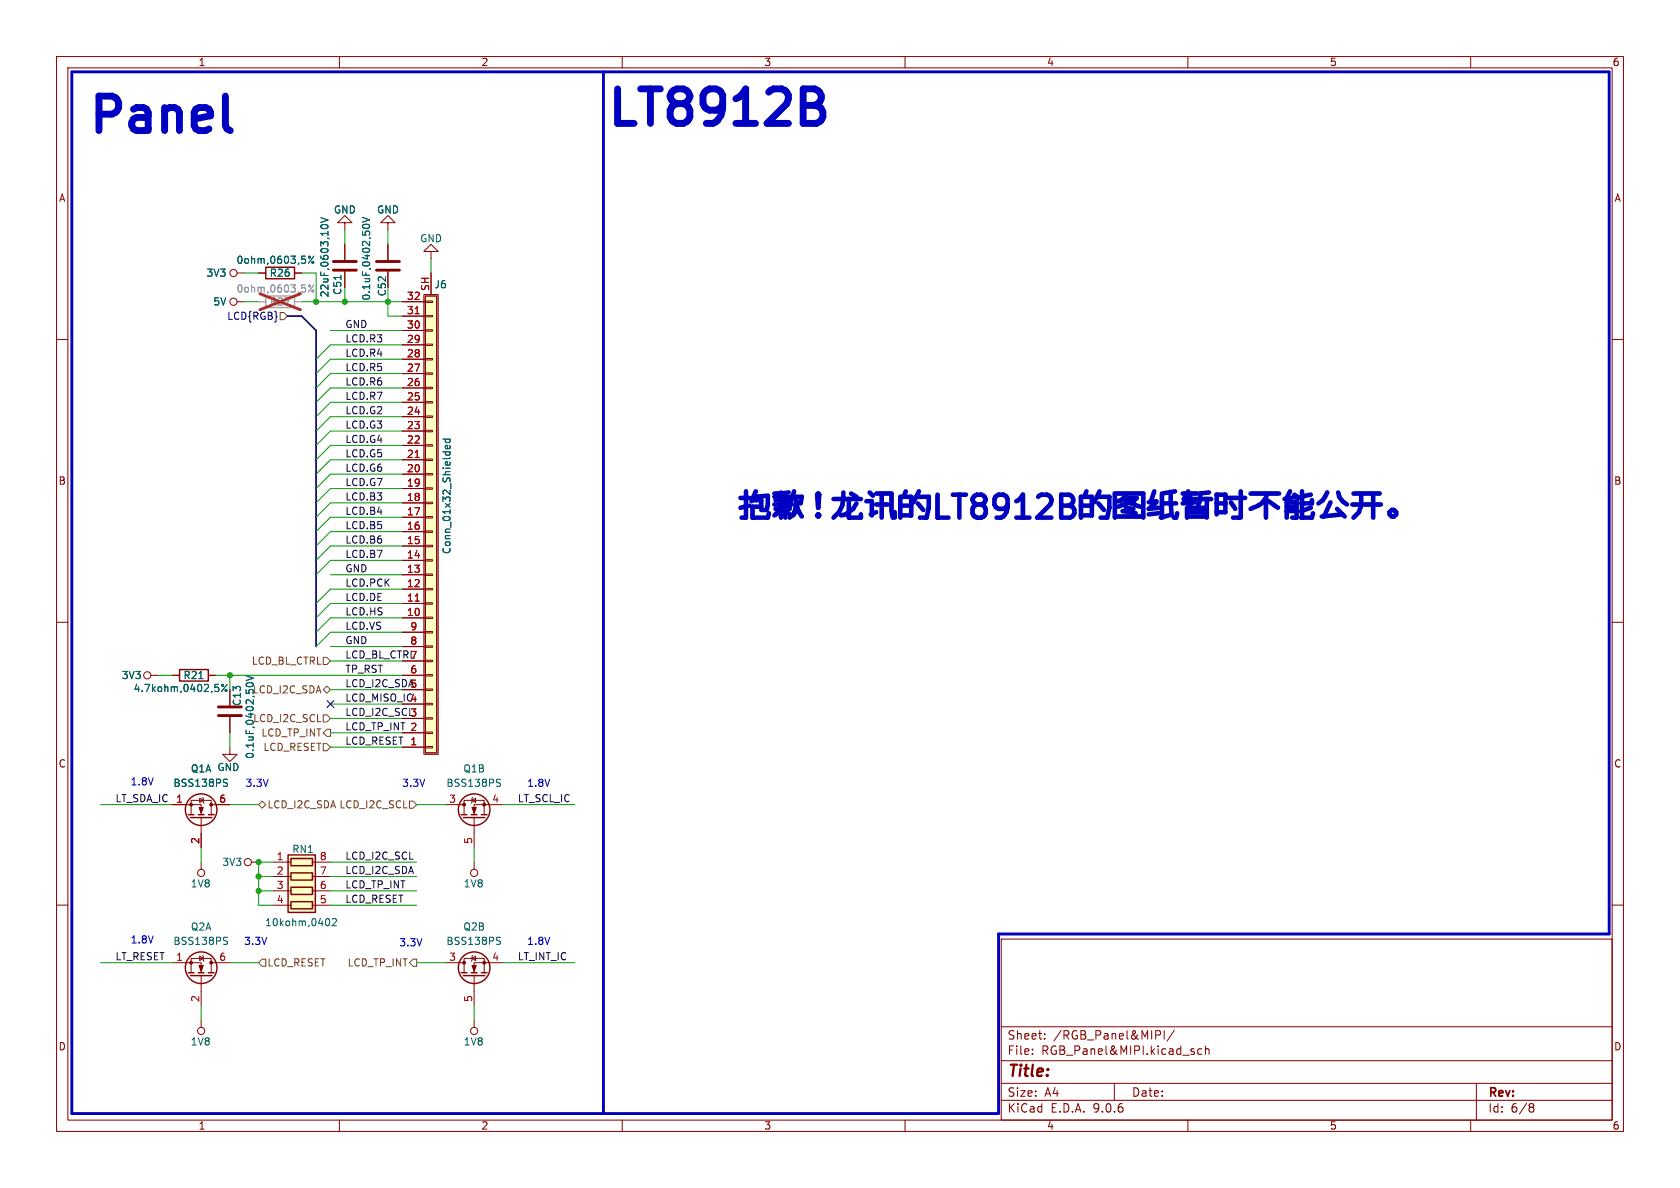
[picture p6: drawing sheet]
<svg xmlns="http://www.w3.org/2000/svg" width="297mm" height="210mm" viewBox="0 0 297 210" stroke-linecap="round" stroke-linejoin="round" font-family="sans-serif">
<g fill="none" stroke="#840000" stroke-width=".18">
<path d="M10 10h277v190h-277zM12 12h273v186h-273zM60 10v2M110 10v2M160 10v2M210 10v2M260 10v2M61 39.4h1.2l-1.2-1.3-1.3 1.3h1.3v1.2M68.6 39.4h1.2l-1.2-1.3-1.3 1.3h1.3v1.2M45.7 48.3h1.3M52.1 48.3h1.2M61 43.2v2.8"/>
<path d="M61 48v2.8M68.6 43.2v2.8M68.6 48v2.8M76.2 44.5h1.3l-1.3-1.3-1.3 1.3h1.3v1.2M10 60h2M285 60h2M10 110h2M285 110h2M40.6 121.9v2.8M40.6 126.7v2.8M83.8 152.4v1.3M10 160h2"/>
<path d="M30.5 170.2h5.1v1.8M33.8 172v-2.6h3.5v2.6M35.3 169l.6 .4-.6 .4zM35.6 172.5v5.3M35.8 168.9l.1 .1v.8l.2 .1M37.3 170.2h3.3M177 166h108v32h-108zM285 160h2M35.6 180.3v1.3M60 198v2M110 198v2M160 198v2"/>
<path d="M177 194.5h108M177 191.5h108M177 187.5h108M177 181.5h108M182.5 186.3v.1M182.5 185.5v.1M184.7 183.6v.1M184.7 182.8v.1M197 191.5v3M204.3 182.2h.6l.3 .3-.2 .4-.7 .1M205.8 182.2v1.5M207.6 182.1l-1.3 2"/>
<path d="M210 198v2M212.5 185.5l-.5-.1-.3 .3v.4l.2 .2h.6M213.1 185.5l.2-.1 .4 .1v.9M213.1 184.9v1.5M260 198v2M261 191.5v6.5M270.6 195.1l.4 .1 .2 .2-.3 .3M270.6 195.7h.3M270.9 195.7l.2 .2 .1 .4-.2 .2-.4 .1"/>
<circle cx="83.8" cy="154.3" r=".63"/>
<circle cx="35.6" cy="182.2" r=".63"/>
</g>
<path d="M58.9 46.2h4.1M58.9 47.8h4.1M66.5 46.2h4.1M66.5 47.8h4.1M38.6 126.5h4.1M38.6 125h4.1" fill="none" stroke="#840000" stroke-width=".51"/>
<g fill="none" stroke="#006464" stroke-width=".18">
<path d="M56.7 38.5l1.3 .4-1.3 .4M64.1 38.4l1.2 .5-1.2 .4M55.5 45.3l-1 1.3M56.7 40.1a.68 .68 0 0 1 .6-.4 .68 .68 0 0 1 .7 .4M60.3 48.7v.7M64.1 40.1a.68 .68 0 0 1 .6-.5 .68 .68 0 0 1 .6 .5M43.5 119.5l1.3 .4-1.3 .4M44.8 121a.72 .72 0 0 0-1.3 .1M39.7 166.3l.4 .1 .1 .3-.2 .2h-.3M39.7 165.7h.5"/>
<circle cx="54.7" cy="45.5" r=".18"/>
<circle cx="55.3" cy="46.4" r=".18"/>
</g>
<g fill="none" stroke="#840000" stroke-width=".25">
<path d="M47 47.2h5.1v2.1h-5.1zM33.3 172h1M33.7 172.5h3.8M35.1 172h1M36.8 172h1"/>
<circle cx="35.6" cy="171.1" r="2.79"/>
</g>
<g fill="#840000" stroke="#840000" stroke-width=".18">
<path d="M35.2 170.7h.7l-.3 1z"/>
<circle cx="37.3" cy="170.2" r=".25"/>
<circle cx="33.8" cy="170.2" r=".25"/>
</g>
<path d="M50.9 151.1h4.9v10.2h-4.9z" fill="#ffffc2"/>
<path d="M50.9 151.1h4.9v10.2h-4.9zM51.4 151.8h3.8v1.2h-3.8zM51.4 154.3h3.8v1.3h-3.8zM51.4 156.8h3.8v1.3h-3.8zM51.4 159.4h3.8v1.3h-3.8z" fill="none" stroke="#840000" stroke-width=".25"/>
<path d="M48.3 152.4h3.1M48.3 154.9h3.1M48.3 157.5h3.1M55.2 152.4h3.2M55.2 154.9h3.2M55.2 157.5h3.2M48.3 160h3.1M55.2 160h3.2" fill="none" stroke="#840000" stroke-width=".18"/>
<path d="M58 162.4a.79 .79 0 0 1 0 1.2M58.8 162.5l.4-.1 .3 .3-.8 .9h.8" fill="none" stroke="#006464" stroke-width=".18"/>
<path d="M75.2 52.3h2v80.8h-2z" fill="#ffffc2"/>
<g fill="none" stroke="#840000" stroke-width=".18">
<path d="M41.9 53.3h1.3M41.9 48.3h1.3M45.7 48.3h1.3M52.1 48.3h1.2M61 43.2v2.8M61 48v2.8M68.6 43.2v2.8M68.6 48v2.8M71.1 58.4h4.1M71.1 55.9h4.1M71.1 53.3h4.1M74.9 52.1h2.6v81.3h-2.6z"/>
<path d="M75.2 58.3h1.3v.2h-1.3zM75.2 55.8h1.3v.2h-1.3zM75.2 53.2h1.3v.3h-1.3zM76.2 48.3v3.8M71.1 78.7h4.1M71.1 76.2h4.1M71.1 73.7h4.1M71.1 71.1h4.1M71.1 68.6h4.1M71.1 66h4.1M71.1 63.5h4.1M71.1 61h4.1"/>
<path d="M75.2 78.6h1.3v.3h-1.3zM75.2 76.1h1.3v.2h-1.3zM75.2 73.5h1.3v.3h-1.3zM75.2 71h1.3v.2h-1.3zM75.2 68.5h1.3v.2h-1.3zM75.2 65.9h1.3v.3h-1.3zM75.2 63.4h1.3v.2h-1.3zM75.2 60.8h1.3v.3h-1.3zM71.1 99.1h4.1M71.1 96.5h4.1M71.1 94h4.1M71.1 91.4h4.1"/>
<path d="M71.1 88.9h4.1M71.1 86.4h4.1M71.1 83.8h4.1M71.1 81.3h4.1M75.2 98.9h1.3v.3h-1.3zM75.2 96.4h1.3v.2h-1.3zM75.2 93.9h1.3v.2h-1.3zM75.2 91.3h1.3v.3h-1.3zM75.2 88.8h1.3v.2h-1.3zM75.2 86.2h1.3v.3h-1.3zM75.2 83.7h1.3v.2h-1.3zM75.2 81.2h1.3v.2h-1.3z"/>
<path d="M26.7 119.4h1.2M30.5 119.4h1.2M36.8 119.4h1.3M71.1 119.4h4.1M71.1 116.8h4.1M71.1 114.3h4.1M71.1 111.8h4.1M71.1 109.2h4.1M71.1 106.7h4.1M71.1 104.1h4.1M71.1 101.6h4.1M75.2 119.3h1.3v.2h-1.3z"/>
<path d="M75.2 116.7h1.3v.3h-1.3zM75.2 114.2h1.3v.2h-1.3zM75.2 111.6h1.3v.3h-1.3zM75.2 109.1h1.3v.2h-1.3zM75.2 106.6h1.3v.2h-1.3zM75.2 104h1.3v.3h-1.3zM75.2 101.5h1.3v.2h-1.3zM40.6 132.1v1.3h1.3l-1.3 1.2-1.2-1.2h1.2M40.6 121.9v2.8M40.6 126.7v2.8M71.1 132.1h4.1M71.1 129.5h4.1"/>
<path d="M71.1 127h4.1M71.1 124.5h4.1M71.1 121.9h4.1M75.2 132h1.3v.2h-1.3zM75.2 129.4h1.3v.3h-1.3zM75.2 126.9h1.3v.2h-1.3zM75.2 124.3h1.3v.3h-1.3zM75.2 121.8h1.3v.2h-1.3zM30.5 142.2h5.1v1.8M33.8 144v-2.5h3.5v2.5M35.3 141.1l.6 .4-.6 .4zM35.6 144.5v5.4"/>
<path d="M35.6 152.4v1.3M35.8 141l.1 .1v.8l.2 .1M37.3 142.2h3.3M44.4 152.4h1.3M78.7 142.2h3.3M82 144v-2.5h3.6v2.5M83.4 141.5l.7-.4v.8zM83.6 141l-.2 .1v.8l-.1 .1M83.8 144.5v5.4M88.9 142.2h-5.1v1.8M78.7 170.2h3.3M82 172v-2.6h3.6v2.6"/>
<path d="M83.4 169.4l.7-.4v.8zM83.6 168.9l-.2 .1v.8l-.1 .1M83.8 172.5v5.3M88.9 170.2h-5.1v1.8M83.8 180.3v1.3"/>
<circle cx="41.3" cy="53.3" r=".63"/>
<circle cx="41.3" cy="48.3" r=".63"/>
<circle cx="26" cy="119.4" r=".63"/>
<circle cx="35.6" cy="154.3" r=".63"/>
<circle cx="43.8" cy="152.4" r=".63"/>
<circle cx="83.8" cy="182.2" r=".63"/>
</g>
<g fill="none" stroke="#840000" stroke-width=".25">
<path d="M75.2 52.3h2v80.8h-2zM31.7 118.4h5.1v2h-5.1zM33.3 144h1M33.7 144.5h3.8M35.1 144h1M36.8 144h1M81.5 144h1M81.9 144.5h3.8M83.3 144h1M85.1 144h1M81.5 172h1M81.9 172.5h3.8"/>
<path d="M83.3 172h1M85.1 172h1"/>
<circle cx="35.6" cy="143.1" r="2.79"/>
<circle cx="83.8" cy="143.1" r="2.79"/>
<circle cx="83.8" cy="171.1" r="2.79"/>
</g>
<path d="M73.4 55.5h.7M73.4 80.9h.7M73.4 106.3h.7" fill="none" stroke="#a90000" stroke-width=".18"/>
<g fill="none" stroke="#006464" stroke-width=".18">
<path d="M56.7 38.5l1.3 .4-1.3 .4M64.1 38.4l1.2 .5-1.2 .4M55.5 45.3l-1 1.3M56.7 40.1a.68 .68 0 0 1 .6-.4 .68 .68 0 0 1 .7 .4M60.3 48.7v.7M64.1 40.1a.68 .68 0 0 1 .6-.5 .68 .68 0 0 1 .6 .5M78.3 77.6h1.3M78.8 77.6l-.1 .4 .3 .2 .5-.1v-.5M79.5 78.8l.1 .3-.2 .2h-.6v-.5l.2-.1 .2 .6M35.2 120h.7M43.5 119.5l1.3 .4-1.3 .4M38 121h.6"/>
<path d="M38.1 121.5h.3l.3 .2-.1 .5h-.5M39.7 138.3l.4 .2 .1 .3-.2 .2h-.3M39.7 137.7l.5 .1M40.1 121l-.9 1.2M44.8 121a.72 .72 0 0 0-1.3 .1M88 138.3l.4 .2 .1 .3-.3 .2h-.3M88 137.7l.5 .1M88 166.3l.4 .1 .1 .3-.3 .2h-.3M88 165.7h.5"/>
<circle cx="54.7" cy="45.5" r=".18"/>
<circle cx="55.3" cy="46.4" r=".18"/>
<circle cx="39.4" cy="121.2" r=".18"/>
<circle cx="40" cy="122.1" r=".18"/>
</g>
<g fill="#840000" stroke="#840000" stroke-width=".18">
<path d="M35.2 142.7h.7l-.3 1.1z"/>
<path d="M83.4 170.7h.8l-.4 1z"/>
<path d="M83.4 142.7h.8l-.4 1.1z"/>
<circle cx="37.3" cy="142.2" r=".25"/>
<circle cx="33.8" cy="142.2" r=".25"/>
<circle cx="82" cy="170.2" r=".25"/>
<circle cx="85.6" cy="170.2" r=".25"/>
<circle cx="82" cy="142.2" r=".25"/>
<circle cx="85.6" cy="142.2" r=".25"/>
</g>
<path d="M47 52.3h5.1v2.1h-5.1z" fill="none" stroke="#a1a1a1" stroke-width=".25"/>
<path d="M45.7 53.3h1.3M52.1 53.3h1.2" fill="none" stroke="#a1a1a1" stroke-width=".18"/>
<g fill="none" stroke="#989898" stroke-width=".18">
<path d="M55.5 50.4l-1 1.2"/>
<circle cx="54.7" cy="50.5" r=".18"/>
<circle cx="55.3" cy="51.5" r=".18"/>
</g>
<path d="M45.9 51.9l7.2 2.9M53.1 51.9l-7.2 2.9" fill="none" stroke="#e12e31" stroke-width=".46"/>
<path d="M49.5 55.2h.7l.6 .7-.6 .6h-.7zM57.1 116.2h.7l.6 .6-.6 .7h-.7zM57.1 126.4h.7l.6 .6-.6 .6h-.7zM57.1 121.9l.7-.6 .6 .6-.6 .7zM57.1 131.4h.7l.6 .7-.6 .6h-.7zM57.8 128.9h.6v1.3h-.6l-.7-.7zM46.4 141.6l.6 .6-.6 .7-.7-.7zM72.4 141.6h.6l.7 .6-.7 .7h-.6zM46.4 169.5h.6v1.3h-.6l-.7-.6zM73 169.5h.7v1.3h-.7l-.6-.6z" fill="none" stroke="#725600" stroke-width=".18"/>
<path d="M12.7 12.7h271.8v152.4h-108v31.8h-163.8zM106.7 12.7v184.2" fill="none" stroke="#0000c2" stroke-width=".51"/>
<path d="M50.8 55.9h2.5l2.6 2.5v55.9" fill="none" stroke="#000084" stroke-width=".3"/>
<g fill="none" stroke="#009600" stroke-width=".18">
<path d="M43.2 48.3h2.5M43.2 53.3h2.5M53.3 48.3h2.6v5M53.3 53.3h17.8M58.4 58.4h12.7M61 40.6v2.6M61 50.8v2.5M68.6 40.6v2.6M68.6 50.8v5.1h2.5M76.2 45.7v2.6M71.1 76.2h-12.7l-2.5 2.5M71.1 61h-12.7l-2.5 2.5"/>
<path d="M71.1 78.7h-12.7l-2.5 2.6M71.1 66h-12.7l-2.5 2.6M71.1 71.1h-12.7l-2.5 2.6M71.1 73.7h-12.7l-2.5 2.5M71.1 68.6h-12.7l-2.5 2.5M71.1 63.5h-12.7l-2.5 2.5M71.1 99.1h-12.7l-2.5 2.5M71.1 81.3h-12.7l-2.5 2.5M71.1 86.4h-12.7l-2.5 2.5M71.1 83.8h-12.7l-2.5 2.6M71.1 94h-12.7l-2.5 2.5M71.1 88.9h-12.7l-2.5 2.5"/>
<path d="M71.1 91.4h-12.7l-2.5 2.6M71.1 96.5h-12.7l-2.5 2.6M27.9 119.4h2.6M38.1 119.4h33M40.6 119.4v2.5M58.4 101.6h12.7M58.4 114.3h12.7M58.4 116.8h12.7M71.1 106.7h-12.7l-2.5 2.5M71.1 104.1h-12.7l-2.5 2.6M71.1 111.8h-12.7l-2.5 2.5M71.1 109.2h-12.7l-2.5 2.6"/>
<path d="M40.6 129.5v2.6M58.4 121.9h12.7M58.4 132.1h12.7M58.4 124.5h12.7M58.4 127h12.7M58.4 129.5h12.7M17.8 142.2h12.7M35.6 149.9v2.5M40.6 142.2h5.1M45.7 154.9h2.6M45.7 157.5h2.6M48.3 152.4h-2.6v7.6h2.6"/>
<path d="M58.4 154.9h15.3M58.4 152.4h15.3M58.4 157.5h15.3M73.7 142.2h5M83.8 149.9v2.5M88.9 142.2h12.7M17.8 170.2h12.7M35.6 177.8v2.5M40.6 170.2h5.1M58.4 160h15.3M73.7 170.2h5M83.8 177.8v2.5"/>
<path d="M88.9 170.2h12.7"/>
</g>
<path d="M57.8 123.9l1.2 1.2M59 123.9l-1.2 1.2" fill="none" stroke="#000084" stroke-width=".18"/>
<path d="M144 18.6a1.62 1.62 0 0 1 1.5 1.5 1.62 1.62 0 0 1-1.2 1.7M144.6 16a1.41 1.41 0 0 1 0 2.3M40.1 22.8l.6 .3" fill="none" stroke="#0000c2" stroke-width="1.2"/>
<g fill="none" stroke="#0000c2" stroke-width=".81">
<path d="M130.9 88h1.6M131.9 86.9v4.6h-.8M132.5 89.4l-1.6 .4M133 88.4h1.6v1.2h-1.6v1.9h2.7l.2-.8M133.2 87.8l2.5-.2v1.6l-.1 .9M133.6 86.9l-.8 1.7M134.6 90.1h.8M136.9 89.2h3.1M136.9 87.8h2.9M137.1 88.4h2.5v1.6M137.1 90h2.3M137.5 90.5l-.6 .6"/>
<path d="M137.9 89.8l-.6 1.1M138.1 87.1v4.4M138.6 90.1l1 .8M138.8 87.2v4.3M139.4 87.1l-1.1 .1h-1.4M140.2 87.8h1.5l-.1 1.2M140.4 90.7l-.8 .8M140.4 86.9l-.6 1.9M140.6 90.5l.2-1.9 .4 1.9M140.8 89.8l-.6 1.3M140.8 87.8v1.6l-.4 1.5M141 90l.7 1.3"/>
<path d="M144.6 90.9l.2 .2-.2 .2M144.6 90.9l-.1 .2 .1 .2M144.6 87.2v2.6M144.6 90.9v.4M144.6 87.2l-.1 .2 .1 2.4M144.6 87.2l.2 .2-.2 2.4M147.4 88.2h4.8M149.1 87.1a4.6 4.6 0 0 1-1.7 4.4M150.1 88.2v3.3h2.1v-.6M150.5 87.2l.9 .6M151.4 89l-.6 1-1.3 .9-.8 .2M153.2 88.6h.9v2.5"/>
<path d="M153.7 87.1l.6 .5M154.9 89.2h2.1M154.9 87.2h2.7v3.1l.2 1.2M154.9 90.5l-1 .4M155.9 87.2v4.3M158.2 90.5v1M159.2 91.1h1.9v-3.3h-1.9v3.7M159.2 89.4h1.9M160.1 86.9l-.4 .9M162.1 87.8h2.1v2l-.4 1.7h-1.2M162.3 89l.9 1.1M162.5 86.9l-1 1.9"/>
<path d="M165.7 87.4v4.1h2M168.5 87.4h2.3M169.6 87.4v4.1M172.7 89.2l-.4 .2-.4 .6v.7l.4 .6 .4 .2h.8l.4-.2 .4-.6v-.7l-.2-.4-.6-.4M172.7 89.2h.8M172.7 89.2a.88 .88 0 0 1-.8-.9 .88 .88 0 0 1 .8-.9h.8a.88 .88 0 0 1 .8 .9 .88 .88 0 0 1-.8 .9M178.1 89.2l-.4 .6-.3 .2h-.8l-.4-.2-.4-.6v-1l.4-.6 .4-.2h.8l.5 .4a3.3 3.3 0 0 1-.5 3.5l-.4 .2h-.8M179.7 91.5h2.3M179.7 88.6l.4-.2 .7-1v4.1M183.5 87.8l.6-.4h1a1.1 1.1 0 0 1 .6 1.8l-2.3 2.3h2.5M187.6 87.4h1.4a.99 .99 0 0 1 .8 1 .99 .99 0 0 1-.8 1 1.08 1.08 0 0 1 1 1 1.08 1.08 0 0 1-.8 1.1h-1.6zM187.6 89.4h1.4"/>
<path d="M191.1 91.1h1.9v-3.3h-1.9v3.7M191.1 89.4h1.9M192.1 86.9l-.4 .9M194 87.8h2.1v2l-.4 1.7h-1.1M194.2 89l1 1.1M194.4 86.9l-1 1.9M197.1 91.5v-4.3h5v4.3M197.1 91.3h5M198.4 90.3l2.4 .4M198.6 88h2.4l-.6 .6-2.7 1M198.6 88.2l-.9 .4M198.8 88.4l2.7 1.2"/>
<path d="M199 89.8l1.4 .2M199 87.6l-.9 1M204.1 86.9l-.6 1.7M204.4 88.8l-1.3 1.2 1.7-.2M204.4 88.6l-1.3 .2M204.8 90.7l-1.7 .2M205.4 89h2.5M205.4 87.4v4.1M206.6 91.1l-1.4 .4M207 87.1v1.9l.2 2.1M207.7 86.9l-2.3 .3M208.1 90.7l-.2 .8h-.4"/>
<path d="M209.1 87.2h2.5M209.9 87.4l-.6 .8h2.3M209.9 91.3h3.4M209.9 90.5h3.4M209.9 91.5v-1.7h3.4v1.7M210.1 86.9l-.4 .9M210.4 88.8l-1.3 .2M210.4 87.8v1.8M211.2 88.8l-1.3 .2M212.2 88.2h1.9M212.2 87.2v1.2l-.4 1M213.3 88.2v1.4"/>
<path d="M213.7 87.1l-1.7 .1M215.1 90.5h1.5v-3.1h-1.5v3.5M215.1 89h1.5M217.2 88h2.9M217.6 88.8l.8 1.2M218 91.5h1.2M219.3 86.9v4.6M221.1 87.2h5M223.8 88.4v3.1M224 88.4l1.9 1.4M224 87.2a3.5 3.5 0 0 1-2.9 2.8M227.1 88.2l2.1-.4 .2 .4"/>
<path d="M227.5 91.5v-2.7h1.7v2.7h-.8M227.5 89.6h1.7M227.5 90.3h1.7M228.1 86.9l-.6 1.1M228.8 87.4l.6 .4M230.2 86.9v2.1M230.2 89.4v2.1M231.7 87.4l-1.7 .4M231.7 89.8l-1.7 .5M231.9 88.4v.6h-1.9M232.1 90.7l-.2 .8h-1.9M234.6 87.1l-.7 1.3-.8 .6"/>
<path d="M235.2 88.8l-1.1 2.5M236.4 90l1.3 1.3M236.6 87.1l.2 .7 .5 .8 .8 .6M237.3 90.9l-3.6 .4M239.1 89.2h5M239.3 87.2h4.6M240.6 87.2v2.2l-.4 1.1-.9 1M242.8 87.2v4.3M246.1 90.1h.3l.4 .4v.4l-.4 .4h-.3l-.4-.4v-.4z"/>
</g>
<g fill="#009600" stroke="#009600" stroke-width=".18">
<circle cx="55.9" cy="53.3" r=".46"/>
<circle cx="61" cy="53.3" r=".46"/>
<circle cx="68.6" cy="53.3" r=".46"/>
<circle cx="45.7" cy="157.5" r=".46"/>
<circle cx="45.7" cy="154.9" r=".46"/>
<circle cx="45.7" cy="152.4" r=".46"/>
<circle cx="40.6" cy="119.4" r=".46"/>
</g>
<g font-size="8.5" fill="#0000c2">
<text x="106.9" y="23.9">LT8912B</text>
<text x="15.2" y="25.2">Panel</text>
</g>
<text font-size="2.8" fill="#840000" x="178" y="190.9">Title:</text>
<g font-size="2.1" fill="#840000">
<text x="178" y="184">Sheet:</text>
<text x="186.2" y="184">/RGB_Panel&amp;MIPI/</text>
<text x="178" y="186.7">File:</text>
<text x="184.1" y="186.7">RGB_Panel&amp;MIPI.kicad_sch</text>
<text x="178" y="196.9">KiCad</text>
<text x="178" y="194.1">Size:</text>
<text x="184.7" y="194.1">A4</text>
<text x="185.7" y="196.9">E.D.A.</text>
<text x="193.3" y="196.9">9.0.6</text>
<text x="200" y="194.1">Date:</text>
<text x="263" y="194.3">Rev:</text>
<text x="263" y="196.9">Id:</text>
<text x="267.1" y="196.9">6/8</text>
</g>
<g font-size="1.8" fill="#840000">
<text x="35" y="11.9">1</text>
<text x="85" y="11.9">2</text>
<text x="135" y="11.9">3</text>
<text x="185" y="11.9">4</text>
<text x="235" y="11.9">5</text>
<text x="285" y="11.9">6</text>
<text x="10.3" y="35.9">A</text>
<text x="285.3" y="35.9">A</text>
<text x="10.3" y="85.9">B</text>
<text x="285.3" y="85.9">B</text>
<text x="10.3" y="135.9">C</text>
<text x="285.3" y="135.9">C</text>
<text x="10.3" y="185.9">D</text>
<text x="285.3" y="185.9">D</text>
<text x="35" y="199.9">1</text>
<text x="85" y="199.9">2</text>
<text x="135" y="199.9">3</text>
<text x="185" y="199.9">4</text>
<text x="235" y="199.9">5</text>
<text x="285" y="199.9">6</text>
</g>
<g font-size="1.8" fill="#006464">
<text x="58.9" y="37.9">GND</text>
<text x="66.6" y="37.9">GND</text>
<text x="41.7" y="46.8">0ohm,0603,5%</text>
<text x="74.2" y="43">GND</text>
<text x="36.4" y="49.1">3V3</text>
<text x="47.6" y="49.1">R26</text>
<text x="58.3" y="52.7" transform="rotate(-90 58.3 52.7)">22uF,0603,10V</text>
<text x="60.6" y="52.2" transform="rotate(-90 60.6 52.2)">C51</text>
<text x="65.6" y="53.2" transform="rotate(-90 65.6 53.2)">0.1uF,0402,50V</text>
<text x="68.4" y="52.5" transform="rotate(-90 68.4 52.5)">C52</text>
<text x="76.7" y="51.2">J6</text>
<text x="37.6" y="54.2">5V</text>
<text x="79.9" y="98.1" transform="rotate(-90 79.9 98.1)">Conn_01x32_Shielded</text>
<text x="21.4" y="120.2">3V3</text>
<text x="23.5" y="122.5">4.7kohm,0402,5%</text>
<text x="32.3" y="120.2">R21</text>
<text x="42.8" y="124.9" transform="rotate(-90 42.8 124.9)">C13</text>
<text x="44.6" y="122.8">LCD_I2C_SDA</text>
<text x="44.7" y="127.9">LCD_I2C_SCL</text>
<text x="33.6" y="136.8">Q1A GND</text>
<text x="45.1" y="134.3" transform="rotate(-90 45.1 134.3)">0.1uF,0402,50V</text>
<text x="81.8" y="136.8">Q1B</text>
<text x="30.6" y="139.3">BSS138PS</text>
<text x="78.8" y="139.3">BSS138PS</text>
<text x="39.2" y="153.3">3V3</text>
<text x="51.6" y="151">RN1</text>
<text x="33.6" y="157.1">1V8</text>
<text x="81.9" y="157.1">1V8</text>
<text x="30.6" y="167.2">BSS138PS</text>
<text x="33.6" y="164.7">Q2A</text>
<text x="46.7" y="163.9">10kohm,0402</text>
<text x="78.8" y="167.2">BSS138PS</text>
<text x="81.8" y="164.7">Q2B</text>
<text x="33.6" y="185">1V8</text>
<text x="81.9" y="185">1V8</text>
</g>
<g font-size="1.8" fill="#989898">
<text x="41.7" y="51.9">0ohm,0603,5%</text>
<text x="47.6" y="54.2">R27</text>
</g>
<g font-size="1.8" fill="#a90000">
<text x="71.8" y="53.1">32</text>
<text x="75.9" y="51.5" transform="rotate(-90 75.9 51.5)">SH</text>
<text x="71.8" y="58.2">30</text>
<text x="71.8" y="55.6">31</text>
<text x="71.8" y="65.8">27</text>
<text x="71.8" y="63.2">28</text>
<text x="71.8" y="60.7">29</text>
<text x="71.8" y="70.9">25</text>
<text x="71.8" y="68.3">26</text>
<text x="71.8" y="75.9">23</text>
<text x="71.8" y="73.4">24</text>
<text x="71.8" y="83.6">20</text>
<text x="71.8" y="81">21</text>
<text x="71.8" y="78.5">22</text>
<text x="71.8" y="88.6">18</text>
<text x="71.8" y="86.1">19</text>
<text x="71.8" y="93.7">16</text>
<text x="71.8" y="91.2">17</text>
<text x="71.8" y="101.3">13</text>
<text x="71.8" y="98.8">14</text>
<text x="71.8" y="96.3">15</text>
<text x="71.8" y="106.4">11</text>
<text x="71.8" y="103.9">12</text>
<text x="71.8" y="109">10</text>
<text x="72.4" y="111.5">9</text>
<text x="72.4" y="119.1">6</text>
<text x="72.4" y="116.6">7</text>
<text x="72.4" y="114">8</text>
<text x="72.4" y="124.2">4</text>
<text x="72.4" y="121.7">5</text>
<text x="72.4" y="131.8">1</text>
<text x="72.4" y="129.3">2</text>
<text x="72.4" y="126.7">3</text>
<text x="31" y="142">1</text>
<text x="38.7" y="142">6</text>
<text x="79.3" y="142">3</text>
<text x="86.9" y="142">4</text>
<text x="35.3" y="149.3" transform="rotate(-90 35.3 149.3)">2</text>
<text x="83.6" y="149.3" transform="rotate(-90 83.6 149.3)">5</text>
<text x="48.8" y="152.1">1</text>
<text x="48.8" y="154.7">2</text>
<text x="56.4" y="152.1">8</text>
<text x="56.4" y="154.7">7</text>
<text x="48.8" y="157.2">3</text>
<text x="48.8" y="159.8">4</text>
<text x="56.4" y="157.2">6</text>
<text x="56.4" y="159.8">5</text>
<text x="31" y="169.9">1</text>
<text x="38.7" y="169.9">6</text>
<text x="79.3" y="169.9">3</text>
<text x="86.9" y="169.9">4</text>
<text x="35.3" y="177.2" transform="rotate(-90 35.3 177.2)">2</text>
<text x="83.6" y="177.2" transform="rotate(-90 83.6 177.2)">5</text>
</g>
<text font-size="1.8" fill="#000084" x="40" y="56.8">LCD{RGB}</text>
<g font-size="1.8" fill="#0f0f0f">
<text x="61" y="58.1">GND</text>
<text x="61" y="63.2">LCD.R4</text>
<text x="61" y="60.6">LCD.R3</text>
<text x="61" y="65.7">LCD.R5</text>
<text x="61" y="68.2">LCD.R6</text>
<text x="61" y="70.8">LCD.R7</text>
<text x="61" y="75.9">LCD.G3</text>
<text x="61" y="73.3">LCD.G2</text>
<text x="61" y="80.9">LCD.G5</text>
<text x="61" y="83.5">LCD.G6</text>
<text x="61" y="78.4">LCD.G4</text>
<text x="61" y="88.6">LCD.B3</text>
<text x="61" y="86">LCD.G7</text>
<text x="61" y="91.1">LCD.B4</text>
<text x="61" y="93.6">LCD.B5</text>
<text x="61" y="101.3">GND</text>
<text x="61" y="98.7">LCD.B7</text>
<text x="61" y="96.2">LCD.B6</text>
<text x="61" y="103.8">LCD.PCK</text>
<text x="61" y="106.3">LCD.DE</text>
<text x="61" y="114">GND</text>
<text x="61" y="108.9">LCD.HS</text>
<text x="61" y="111.4">LCD.VS</text>
<text x="61" y="119">TP_RST</text>
<text x="61" y="116.5">LCD_BL_CTRL</text>
<text x="61" y="124.1">LCD_MISO_IC4</text>
<text x="61" y="121.6">LCD_I2C_SDA5</text>
<text x="61" y="126.7">LCD_I2C_SCL3</text>
<text x="61" y="129.2">LCD_TP_INT 2</text>
<text x="61" y="131.7">LCD_RESET 1</text>
<text x="20.3" y="141.9">LT_SDA_IC</text>
<text x="91.4" y="141.9">LT_SCL_IC</text>
<text x="61" y="152.1">LCD_I2C_SCL</text>
<text x="61" y="154.6">LCD_I2C_SDA</text>
<text x="61" y="157.1">LCD_TP_INT</text>
<text x="61" y="159.7">LCD_RESET</text>
<text x="20.3" y="169.8">LT_RESET</text>
<text x="91.4" y="169.8">LT_INT_IC</text>
</g>
<g font-size="1.8" fill="#725600">
<text x="44.4" y="117.7">LCD_BL_CTRL</text>
<text x="46.1" y="130.4">LCD_TP_INT</text>
<text x="46.5" y="132.9">LCD_RESET</text>
<text x="47.2" y="143.1">LCD_I2C_SDA LCD_I2C_SCL</text>
<text x="47.2" y="171">LCD_RESET</text>
<text x="61.4" y="171">LCD_TP_INT</text>
</g>
<g font-size="1.8" fill="#0000c2">
<text x="23" y="139">1.8V</text>
<text x="43.3" y="139.3">3.3V</text>
<text x="71" y="139.3">3.3V</text>
<text x="93.1" y="139.3">1.8V</text>
<text x="23" y="167">1.8V</text>
<text x="43.1" y="167.2">3.3V</text>
<text x="70.5" y="167.5">3.3V</text>
<text x="93.1" y="167.2">1.8V</text>
</g>
</svg>
